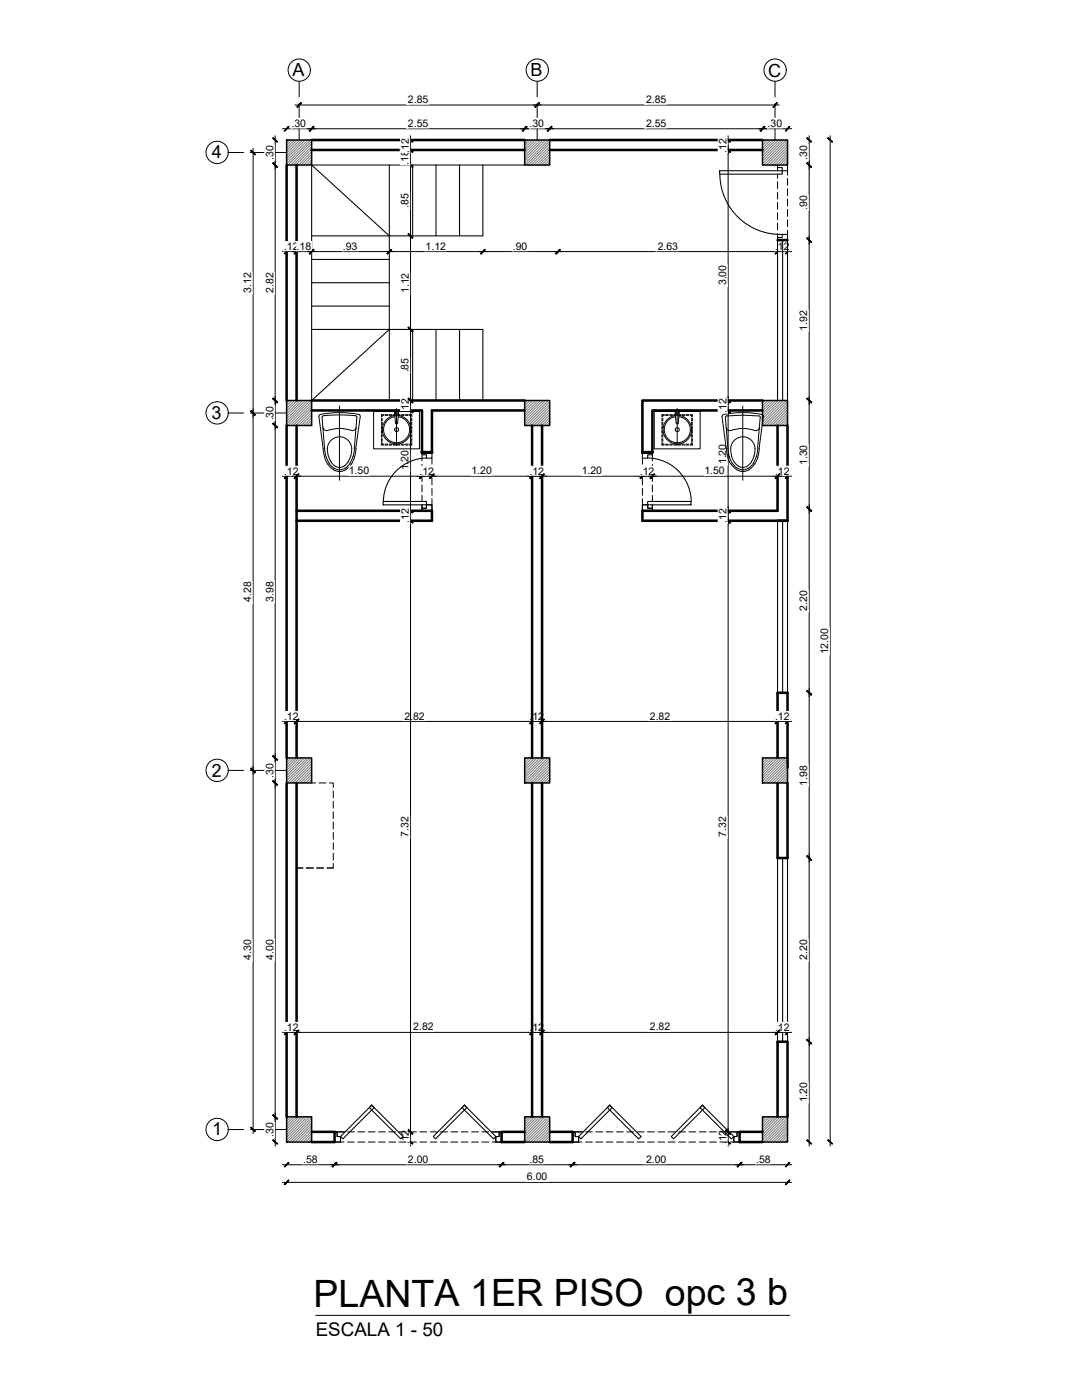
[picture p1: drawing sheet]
<svg xmlns="http://www.w3.org/2000/svg" width="216mm" height="279mm" viewBox="0 0 216 279" stroke-linecap="round" stroke-linejoin="round" font-family="sans-serif">
<!-- layer: COLUMNAS -->
<g fill="none" stroke="#767676" stroke-width=".2">
<path d="M57.2 27.9h.1M57.7 27.9l-.5 .6M58.3 27.9l-1.1 1.1M58.8 27.9l-1.6 1.6M59.3 27.9l-2.1 2.2M59.9 27.9l-2.7 2.7M60.4 27.9l-3.2 3.2M60.9 27.9l-3.7 3.7M61.4 27.9l-4.2 4.2M61.9 27.9l-4.7 4.8M62.2 28.2l-4.8 4.7M62.2 28.7l-4.2 4.2"/>
<path d="M62.2 29.3l-3.7 3.6M62.2 29.8l-3.2 3.1M62.2 30.3l-2.6 2.6M62.2 30.8l-2.1 2.1M62.2 31.3l-1.6 1.6M62.2 31.9l-1.1 1M62.2 32.4l-.6 .5M62.2 32.9h.1M105.2 27.9l-.5 .6M105.7 27.9l-1 1.1M106.3 27.9l-1.6 1.6M106.8 27.9l-2.1 2.2"/>
<path d="M107.3 27.9l-2.6 2.7M107.9 27.9l-3.2 3.2M108.4 27.9l-3.7 3.7M108.9 27.9l-4.2 4.2M109.4 27.9l-4.7 4.8M109.7 28.2l-4.8 4.7M109.7 28.7l-4.2 4.2M109.7 29.3l-3.7 3.6M109.7 29.8l-3.2 3.1M109.7 30.3l-2.6 2.6M109.7 30.8l-2.1 2.1M109.7 31.3l-1.6 1.6"/>
<path d="M109.7 31.9l-1.1 1M109.7 32.4l-.6 .5M109.7 32.9h-.1M152.1 27.9h.1M152.7 27.9l-.6 .6M153.2 27.9l-1.1 1.1M153.8 27.9l-1.7 1.6M154.3 27.9l-2.2 2.2M154.8 27.9l-2.7 2.7M155.3 27.9l-3.2 3.2M155.9 27.9l-3.8 3.7M156.4 27.9l-4.3 4.2"/>
<path d="M156.9 27.9l-4.8 4.8M157.1 28.2l-4.7 4.7M157.1 28.7l-4.1 4.2M157.1 29.3l-3.6 3.6M157.1 29.8l-3.1 3.1M157.1 30.3l-2.6 2.6M157.1 30.8l-2 2.1M157.1 31.3l-1.5 1.6M157.1 31.9l-1 1M157.1 32.4l-.5 .5M157.1 32.9h.1M57.2 79.9v.1"/>
<path d="M57.7 79.9l-.5 .6M58.3 79.9l-1.1 1.1M58.8 79.9l-1.6 1.6M59.3 79.9l-2.1 2.1M59.9 79.9l-2.7 2.7M60.4 79.9l-3.2 3.2M60.9 79.9l-3.7 3.7M61.4 79.9l-4.2 4.3M61.9 79.9l-4.7 4.8M104.7 79.9v.1M105.2 79.9l-.5 .6M105.7 79.9l-1 1.1"/>
<path d="M106.3 79.9l-1.6 1.6M106.8 79.9l-2.1 2.1M107.3 79.9l-2.6 2.7M107.9 79.9l-3.2 3.2M108.4 79.9l-3.7 3.7M108.9 79.9l-4.2 4.3M109.4 79.9l-4.7 4.8M152.2 79.9l-.1 .1M152.7 79.9l-.6 .6M153.2 79.9l-1.1 1.1M153.8 79.9l-1.7 1.6M154.3 79.9l-2.2 2.1"/>
<path d="M154.8 79.9l-2.7 2.7M155.3 79.9l-3.2 3.2M155.9 79.9l-3.8 3.7M156.4 79.9l-4.3 4.3M156.9 79.9l-4.8 4.8M62.2 80.2l-4.8 4.7M62.2 80.7l-4.2 4.2M62.2 81.2l-3.7 3.7M62.2 81.7l-3.2 3.2M62.2 82.3l-2.6 2.6M62.2 82.8l-2.1 2.1M62.2 83.4l-1.6 1.5"/>
<path d="M62.2 83.9l-1.1 1M62.2 84.4l-.6 .5M109.6 84.9h.1M109.7 80.2l-4.8 4.7M109.7 80.7l-4.2 4.2M109.7 81.2l-3.7 3.7M109.7 81.7l-3.2 3.2M109.7 82.3l-2.6 2.6M109.7 82.8l-2.1 2.1M109.7 83.4l-1.6 1.5M109.7 83.9l-1.1 1M109.7 84.4l-.6 .5"/>
<path d="M157.1 80.2l-4.7 4.7M157.1 80.7l-4.1 4.2M157.1 81.2l-3.6 3.7M157.1 81.7l-3.1 3.2M157.1 82.3l-2.6 2.6M157.1 82.8l-2 2.1M157.1 83.4l-1.5 1.5M157.1 83.9l-1 1M157.1 84.4l-.5 .5M57.6 151.3l-.4 .4M58.1 151.3l-.9 .9M58.7 151.3l-1.5 1.4"/>
<path d="M59.2 151.3l-2 1.9M59.7 151.3l-2.5 2.5M60.2 151.3l-3 3M60.7 151.3l-3.5 3.5M61.3 151.3l-4.1 4M61.8 151.3l-4.6 4.6M62.2 151.4l-4.9 4.9M62.2 151.9l-4.3 4.4M62.2 152.4l-3.8 3.9M62.2 153l-3.3 3.3M62.2 153.5l-2.8 2.8M62.2 154l-2.3 2.3"/>
<path d="M62.2 154.5l-1.7 1.8M62.2 155.1l-1.2 1.2M62.2 155.6l-.7 .7M62.2 156.1l-.1 .2M105.1 151.3l-.4 .4M105.6 151.3l-.9 .9M106.1 151.3l-1.4 1.4M106.7 151.3l-2 1.9M107.2 151.3l-2.5 2.5M107.7 151.3l-3 3M108.2 151.3l-3.5 3.5M108.8 151.3l-4.1 4"/>
<path d="M109.3 151.3l-4.6 4.6M109.7 151.4l-4.9 4.9M109.7 151.9l-4.4 4.4M109.7 152.4l-3.8 3.9M109.7 153l-3.3 3.3M109.7 153.5l-2.8 2.8M109.7 154l-2.3 2.3M109.7 154.5l-1.8 1.8M109.7 155.1l-1.2 1.2M109.7 155.6l-.7 .7M109.7 156.1l-.2 .2M152.6 151.3l-.5 .4"/>
<path d="M153.1 151.3l-1 .9M153.6 151.3l-1.5 1.4M154.2 151.3l-2.1 1.9M154.7 151.3l-2.6 2.5M155.2 151.3l-3.1 3M155.7 151.3l-3.6 3.5M156.3 151.3l-4.2 4M156.8 151.3l-4.7 4.6M157.1 151.4l-4.8 4.9M157.1 151.9l-4.3 4.4M157.1 152.4l-3.8 3.9M157.1 153l-3.2 3.3"/>
<path d="M157.1 153.5l-2.7 2.8M157.1 154l-2.2 2.3M157.1 154.5l-1.7 1.8M157.1 155.1l-1.1 1.2M157.1 155.6l-.6 .7M157.1 156.1l-.1 .2M57.6 222.9l-.4 .5M58.1 222.9l-.9 1M58.7 222.9l-1.5 1.5M59.2 222.9l-2 2M59.7 222.9l-2.5 2.5M60.2 222.9l-3 3"/>
<path d="M60.7 222.9l-3.5 3.6M61.3 222.9l-4.1 4.1M61.8 222.9l-4.6 4.6M62.2 223.1l-4.9 4.8M62.2 223.6l-4.3 4.3M62.2 224.1l-3.8 3.8M62.2 224.6l-3.3 3.3M62.2 225.1l-2.8 2.8M62.2 225.7l-2.3 2.2M62.2 226.2l-1.7 1.7M62.2 226.7l-1.2 1.2M62.2 227.2l-.7 .7"/>
<path d="M62.2 227.8l-.1 .1M105.1 222.9l-.4 .5M105.6 222.9l-.9 1M106.1 222.9l-1.4 1.5M106.7 222.9l-2 2M107.2 222.9l-2.5 2.5M107.7 222.9l-3 3M108.2 222.9l-3.5 3.6M108.8 222.9l-4.1 4.1M109.3 222.9l-4.6 4.6M109.7 223.1l-4.9 4.8M109.7 223.6l-4.4 4.3"/>
<path d="M109.7 224.1l-3.8 3.8M109.7 224.6l-3.3 3.3M109.7 225.1l-2.8 2.8M109.7 225.7l-2.3 2.2M109.7 226.2l-1.8 1.7M109.7 226.7l-1.2 1.2M109.7 227.2l-.7 .7M109.7 227.8l-.2 .1M152.6 222.9l-.5 .5M153.1 222.9l-1 1M153.6 222.9l-1.5 1.5M154.2 222.9l-2.1 2"/>
<path d="M154.7 222.9l-2.6 2.5M155.2 222.9l-3.1 3M155.7 222.9l-3.6 3.6M156.3 222.9l-4.2 4.1M156.8 222.9l-4.7 4.6M157.1 223.1l-4.8 4.8M157.1 223.6l-4.3 4.3M157.1 224.1l-3.8 3.8M157.1 224.6l-3.2 3.3M157.1 225.1l-2.7 2.8M157.1 225.7l-2.2 2.2M157.1 226.2l-1.7 1.7"/>
<path d="M157.1 226.7l-1.1 1.2M157.1 227.2l-.6 .7M157.1 227.8l-.1 .1"/>
</g>
<path d="M57.2 27.9h5v5h-5zM104.7 27.9h5v5h-5zM152.1 27.9h5v5h-5zM57.2 79.9h5v5h-5zM104.7 79.9h5v5h-5zM152.1 79.9h5v5h-5zM57.2 151.3h5v5h-5zM104.7 151.3h5v5h-5zM152.1 151.3h5v5h-5zM57.2 222.9h5v5h-5zM104.7 222.9h5v5h-5zM152.1 222.9h5v5h-5z" fill="none" stroke="#000" stroke-width=".3"/>
<!-- layer: 05 -->
<g fill="none" stroke="#000" stroke-width=".51">
<path d="M57.2 32.9v47M59.2 32.9v47M62.2 27.9h42.5M62.2 29.9h42.5M109.7 27.9h42.4M109.7 29.9h42.4M155.2 47.9h1.9M62.2 79.9h42.5M152.1 79.9h-23.9v10.4M57.2 84.9v66.4M59.2 84.9v66.4M62.2 81.9h22v8.4"/>
<path d="M84.2 90.3h2M104.7 81.9h-18.5v8.4M106.2 84.9v66.4M108.2 84.9v66.4M128.2 90.3h2M152.1 81.9h-21.9v8.4M155.2 84.9v17h-27v2h28.9v-19M59.2 101.9h27v2h-27M57.2 156.4v66.5M59.2 156.3v66.6M106.2 156.3v66.6M108.2 156.3v66.6"/>
<path d="M155.2 151.3v-13h1.9v14.9M155.2 156.3v14.9h1.9v-14.9M62.2 225.9h4.6v2h-4.6M104.7 225.9h-4.6v2h4.6M109.7 225.9h4.6v2h-4.6M152.1 225.9h-4.5v2h4.5M155.2 222.9v-15h1.9v15"/>
</g>
<!-- layer: 03 -->
<g fill="none" stroke="#000" stroke-width=".2">
<path d="M74.5 82.1h9.2v7.5h-9.2zM130.6 82.1h9.1v7.5h-9.1zM63 262.5h94.6"/>
<circle cx="59.7" cy="14" r="2.22"/>
<circle cx="107.2" cy="14" r="2.22"/>
<circle cx="154.7" cy="14" r="2.22"/>
<circle cx="43.3" cy="30.4" r="2.22"/>
<circle cx="43.3" cy="82.4" r="2.22"/>
<circle cx="43.3" cy="153.7" r="2.22"/>
<circle cx="43.3" cy="225.4" r="2.22"/>
</g>
<!-- layer: 6 -->
<g fill="none" stroke="#000" stroke-width=".2">
<path d="M59.7 16.3v3M107.2 16.3v3M154.6 16.3v3M45.5 30.4h3.1M50 30.4h2.7M54.1 30.4h3.1M59.7 20.7v2.8M59.7 24.8v3.1M107.2 20.7v2.8M107.2 24.8v3.1M154.6 20.7v2.8M154.6 24.8v3.1"/>
<path d="M45.5 82.4h3.1M50 82.4h2.7M54.1 82.4h3.1M63.6 83.1l.9 6.4M63.6 83.1l.1-.3a17.9 17.9 0 0 1 8.1 0l.1 .3M64.3 83.4l.5 6.1M64.4 85.3l.4 .5 .5 .1M64.5 89.5a6.7 6.7 0 0 0 .9 3.1M64.8 89.5l.3 1.6M65.1 91.1l.6 1.4M65.3 85.9a7.1 7.1 0 0 1 4.9 0M65.3 89.5l.2 1.5"/>
<path d="M65.4 92.6l1.1 1.1M65.5 91a2.73 2.73 0 0 0 2.3 2.3M65.6 92.4a2.59 2.59 0 0 0 2.2 1.4M66.5 93.7a2.29 2.29 0 0 0 2.5 0M67.7 87.2a2.48 2.48 0 0 1 2.5 2.3M67.7 81v14.8M67.8 87.2a2.48 2.48 0 0 0-2.5 2.3M69.5 92.2l-.9 .9-.9 .2M70 91l-.6 1.2M70.1 92.6l-1.1 1.1M70.2 89.5l-.2 1.5M70.7 89.5a4.5 4.5 0 0 1-2.4 4.2l-.6 .1"/>
<path d="M71 83l-4.8-.2-1.6 .2-.3 .3M71 83l.2 .3M71 89.5a6.6 6.6 0 0 1-.9 3.1M71.1 85.3l-.3 .5-.6 .1M71.2 83.4l-.5 6.1M71.9 83.1l-.9 6.4M76.1 83.5v.5M76.1 84.3v.5M76.1 85.1v.5M76.1 85.9v.5M76.1 86.7v.5M76.1 87.5v.6"/>
<path d="M76.1 88.3v.5h.5M76.2 83.5v.5M76.2 84.3v.5M76.2 85.1v.5M76.2 85.9v.5M76.2 86.7v.5M76.2 87.5v.6M76.2 88.3v.3h.4M76.6 82.9h-.4v.3M76.6 82.8h-.5v.4M76.8 82.9h.6M76.8 88.6h.6"/>
<path d="M76.8 82.8h.6M76.8 88.8h.6M77.6 82.9h.6M77.6 88.6h.6M77.6 82.8h.6M77.6 88.8h.6M78.4 82.9h.6M78.4 88.6h.6M78.4 82.8h.6M78.4 88.8h.6M79 84.4l.1 .2 .2-.1 .2-2.1a.4 .4 0 0 0-.4-.4 .4 .4 0 0 0-.4 .4l.2 2.1M79.1 81.5v7.4"/>
<path d="M79.3 82.9h.5M79.3 88.6h.5M79.3 82.8h.5M79.3 88.8h.5M79.5 83.2a2.6 2.6 0 0 1 1.8 3.9 2.6 2.6 0 0 1-4.4 0 2.6 2.6 0 0 1 1.9-3.9M79.5 82.9a2.86 2.86 0 0 1 2.1 4.4 2.86 2.86 0 0 1-4.9 0 2.86 2.86 0 0 1 2.1-4.4M80.1 82.9h.5M80.1 88.6h.5M80.1 82.8h.5M80.1 88.8h.5M80.9 82.9h.5M80.9 88.6h.5"/>
<path d="M80.9 82.8h.5M80.9 88.8h.5M81.7 82.9h.3v.3M81.7 82.8h.5v.4M82 83.5v.5M82 84.3v.5M82 85.1v.5M82 85.9v.5M82 86.7v.5M82 87.5v.6M82 88.3v.3h-.3M82.2 83.5v.5"/>
<path d="M82.2 84.3v.5M82.2 85.1v.5M82.2 85.9v.5M82.2 86.7v.5M82.2 87.5v.6M82.2 88.3v.5h-.5M132.1 88.3v.5h.4M132.1 83.5v.5M132.1 84.3v.5M132.1 85.1v.5M132.1 85.9v.5M132.1 86.7v.5"/>
<path d="M132.1 87.5v.6M132.2 88.3v.3h.3M132.2 83.5v.5M132.2 84.3v.5M132.2 85.1v.5M132.2 85.9v.5M132.2 86.7v.5M132.2 87.5v.6M132.5 82.9h-.3v.3M132.5 82.8h-.4v.4M132.8 82.9h.5M132.8 88.6h.5"/>
<path d="M132.8 82.8h.5M132.8 88.8h.5M133.6 82.9h.6M133.6 88.6h.6M133.6 82.8h.6M133.6 88.8h.6M134.5 82.9h.5M134.5 88.6h.5M134.5 82.8h.5M134.5 88.8h.5M134.7 82.4l.3 2 .1 .2 .2-.2 .2-2M135.1 81.5v7.4"/>
<path d="M135.3 82.9h.5M135.3 88.6h.5M135.3 82.8h.5M135.3 88.8h.5M135.5 83.2a2.6 2.6 0 0 1 1.8 3.9 2.6 2.6 0 0 1-4.3 0 2.6 2.6 0 0 1 1.8-3.9M135.5 82.9a2.86 2.86 0 0 1 2.1 4.4 2.86 2.86 0 0 1-4.9 0 2.86 2.86 0 0 1 2.1-4.4M135.6 82.4a.4 .4 0 0 0-.5-.4 .4 .4 0 0 0-.4 .4M136.1 82.9h.5M136.1 88.6h.5M136.1 82.8h.5M136.1 88.8h.5M136.9 82.9h.5"/>
<path d="M136.9 88.6h.5M136.9 82.8h.5M136.9 88.8h.5M137.7 82.9h.3v.3M137.7 82.8h.4v.4M138 88.3v.3h-.3M138 83.5v.5M138 84.3v.5M138 85.1v.5M138 85.9v.5M138 86.7v.5M138 87.5v.6"/>
<path d="M138.1 88.3v.5h-.4M138.1 83.5v.5M138.1 84.3v.5M138.1 85.1v.5M138.1 85.9v.5M138.1 86.7v.5M138.1 87.5v.6M144.1 83.1l.8 6.4M144.1 83.1l.1-.3a17.9 17.9 0 0 1 8 0l.2 .3M144.7 83.4l.6 6.1a4.8 4.8 0 0 0 1.8 3.9M144.9 85.3l.3 .5 .6 .1M145 89.5l.2 1.7"/>
<path d="M145 83l3.2-.2 3.2 .2M145 83l-.3 .3M145.2 91.2l.6 1.4M145.8 85.9a7.1 7.1 0 0 1 4.9 0M145.8 89.5l.2 1.5M145.9 92.6l1.1 1.1M146 91a2.85 2.85 0 0 0 2.3 2.3M147 93.7l1.2 .4M147.1 93.4l1.2 .4M148.2 87.2a2.48 2.48 0 0 1 2.5 2.3M148.2 81v14.8M148.3 87.2a2.48 2.48 0 0 0-2.5 2.3"/>
<path d="M149.5 93.7l-1.3 .4M149.9 92.2l-.8 .9-.9 .2M150.3 92.4a2.59 2.59 0 0 1-2.1 1.4M150.4 91l-.5 1.2M150.6 92.6l-1.1 1.1M150.7 89.5l-.2 1.5M151.2 89.5a5.8 5.8 0 0 1-.9 3M151.4 83l.3 .3M151.5 89.5a6.6 6.6 0 0 1-.9 3.1M151.5 85.3l-.3 .5-.5 .1M151.7 83.4l-.5 6.1M152.3 83.1l-.8 6.4"/>
<path d="M45.5 153.8h3.1M50 153.8h2.7M54.1 153.8h3.1M45.5 225.4h3.1M50 225.4h2.7M54.1 225.4h3.1"/>
<circle cx="79.1" cy="82.4" r=".28"/>
<circle cx="79.1" cy="85.7" r=".4"/>
<circle cx="135.1" cy="82.4" r=".28"/>
<circle cx="135.1" cy="85.7" r=".4"/>
</g>
<!-- layer: COTAS -->
<g fill="none" stroke="#000" stroke-width=".2">
<path d="M50.5 29.6v196.6M54.9 27.1v201.6M56.3 25.7h101.7M58.8 21h96.7M81.9 29.1v4.6M81.9 27.1v3.7M81.9 32.1v48.7M145.3 27.1v3.7M145.3 29.1v51.7M161.5 27.1v201.6M165.7 27.1v201.6M56.3 50.2h3.7"/>
<path d="M58.3 50.2h4.7M61.3 50.2h94.7M154.3 50.2h3.7M81.9 79.1v3.7M145.3 79.1v3.7M56.3 95h3.7M58.3 95h26.7M81.9 81.1v21.6M83.4 95h3.6M85.3 95h21.7M105.3 95h3.7M107.4 95h21.6"/>
<path d="M127.3 95h3.7M129.3 95h26.7M145.3 81.1v21.6M154.3 95h3.7M81.9 101.1v3.6M81.9 103.1v123.6M145.3 101.1v3.6M145.3 103.1v123.6M56.3 144h3.7M58.3 144h48.7M105.3 144h3.7M107.4 144h48.6"/>
<path d="M154.3 144h3.7M56.3 206h3.7M58.3 206h48.7M105.3 206h3.7M107.4 206h48.6M154.3 206h3.7M56.3 232.5h101.7M56.3 236h101.7M81.9 225.1v3.6M145.3 225.1v3.6"/>
</g>
<!-- layer: 0 -->
<g fill="#000" stroke="#000" stroke-width=".2">
<path d="M50 30.1l.8 .8 .1-.1zM50 30.1l.1-.1 .8 .8z"/>
<path d="M54.4 32.6l1 .7-.9-.8zM54.4 32.6l1 .7-.1 .1z"/>
<path d="M54.4 32.6l.9 .8 .1-.1zM54.4 32.6l.1-.1 .9 .8z"/>
<path d="M54.4 27.6l.9 .8 .1-.1zM54.5 27.5l.9 .8-1-.7z"/>
<path d="M57.6 25.2l-.8 1 .9-.9zM57.6 25.2l-.8 1-.1-.1z"/>
<path d="M60.1 20.5l-.8 .9 .9-.8zM59.2 21.3l.9-.8-.8 .9z"/>
<path d="M62.6 25.2l-.9 .9 .1 .1zM62.6 25.2l.1 .1-.9 .9z"/>
<path d="M62.6 25.2l-.8 1 .9-.9zM62.6 25.2l-.8 1-.1-.1z"/>
<path d="M81.5 29.5h-.1l1 .8zM81.4 29.5l1 .8-.1 .1z"/>
<path d="M81.5 27.5l-.1 .1 1 .7zM81.4 27.6l1 .7-.1 .1z"/>
<path d="M81.4 32.6l.9 .8 .1-.1zM81.4 32.6l.1-.1 .9 .8z"/>
<path d="M81.4 32.6l.9 .8 .1-.1zM81.4 32.6l.1-.1 .9 .8z"/>
<path d="M81.4 29.5l.9 .9 .1-.1zM81.5 29.5l.9 .8-1-.8z"/>
<path d="M105 25.2l-.8 .9 .1 .1zM105 25.2l.2 .1-.9 .9z"/>
<path d="M105 25.2l-.7 1 .9-.9zM105 25.2l-.7 1-.1-.1z"/>
<path d="M107.5 20.5l-.8 .8 .1 .1zM107.5 20.5l.2 .1-.9 .8z"/>
<path d="M107.5 20.5l-.7 .9 .9-.8zM107.5 20.5l-.7 .9-.1-.1z"/>
<path d="M110.1 25.2l-.9 .9 .1 .1zM110.1 25.2l.1 .1-.9 .9z"/>
<path d="M110.1 25.2l-.8 1 .9-.9zM110.1 25.2l-.8 1-.1-.1z"/>
<path d="M144.9 27.5l-.1 .1 1 .7zM144.8 27.6l1 .7-.2 .1z"/>
<path d="M144.8 29.5l.8 .9 .2-.1zM144.8 29.5h.1l.9 .8z"/>
<path d="M144.8 29.5l.8 .9 .2-.1zM144.8 29.5h.1l.9 .8z"/>
<path d="M151.7 26.1l.1 .1 .7-1zM152.5 25.2l.1 .1-.8 .9z"/>
<path d="M152.5 25.2l-.7 1 .8-.9zM152.5 25.2l-.7 1-.1-.1z"/>
<path d="M155 20.5l-.8 .8 .1 .1zM155 20.5l.1 .1-.8 .8z"/>
<path d="M157.5 25.2l-.8 .9 .1 .1zM157.5 25.2l.1 .1-.8 .9z"/>
<path d="M161.1 32.5l-.1 .1 .9 .7zM161 32.6l.9 .7-.1 .1z"/>
<path d="M161 32.6l.8 .8 .1-.1zM161 32.6l.1-.1 .8 .8z"/>
<path d="M161 27.6l.8 .8 .1-.1zM161.1 27.5l.8 .8-.9-.7z"/>
<path d="M165.2 27.6l.8 .8 .1-.1zM165.2 27.6l.1-.1 .8 .8z"/>
<path d="M56.7 50.6l.1 .1 .8-.9zM57.6 49.8l.1 .1-.9 .8z"/>
<path d="M58.7 50.6l.1 .1 .8-.9zM59.6 49.8v.1l-.8 .8z"/>
<path d="M59.6 49.8l-.8 .9 .8-.8zM58.7 50.6l.9-.8-.8 .9z"/>
<path d="M62.6 49.8l-.8 .9 .9-.8zM61.7 50.6l.9-.8-.8 .9z"/>
<path d="M62.6 49.8l-.8 .9 .9-.8zM61.7 50.6l.9-.8-.8 .9z"/>
<path d="M77.2 50.6l.1 .1 .8-.9zM78.1 49.8v.1l-.8 .8z"/>
<path d="M78.1 49.8l-.8 .9 .8-.8zM77.2 50.6l.9-.8-.8 .9z"/>
<path d="M81.5 46.6l-.1 .1 1 .8zM81.4 46.7l1 .8h-.1z"/>
<path d="M81.4 46.7l.9 .8h.1zM81.5 46.6l.9 .9-1-.8z"/>
<path d="M95.9 50.6l.1 .1 .7-.9zM96.7 49.8l.1 .1-.8 .8z"/>
<path d="M96.7 49.8l-.7 .9 .8-.8zM95.9 50.6l.8-.8-.7 .9z"/>
<path d="M110.9 50.6l.1 .1 .7-.9zM111.7 49.8l.1 .1-.8 .8z"/>
<path d="M111.7 49.8l-.7 .9 .8-.8zM110.8 50.6l.9-.8-.7 .9z"/>
<path d="M154.7 50.6l.1 .1 .7-.9zM155.5 49.8l.1 .1-.8 .8z"/>
<path d="M154.7 50.6l.1 .1 .7-.9zM155.5 49.8l.1 .1-.8 .8z"/>
<path d="M157.5 49.8l-.7 .9 .8-.8zM157.5 49.8l-.7 .9-.1-.1z"/>
<path d="M161.1 47.5h-.1l.9 .8zM161 47.5l.9 .8-.1 .1z"/>
<path d="M161 47.5l.8 .9 .1-.1zM161.1 47.5l.8 .8-.9-.8z"/>
<path d="M54.5 79.5h-.1l1 .8zM54.4 79.5l1 .8-.1 .1z"/>
<path d="M81.5 79.5h-.1l1 .8zM81.4 79.5l1 .8-.1 .1z"/>
<path d="M81.5 79.5h-.1l1 .8zM81.4 79.5l1 .8-.1 .1z"/>
<path d="M81.4 65.4l1 .7-.9-.8zM81.4 65.4l1 .7-.1 .1z"/>
<path d="M81.4 65.4l.9 .8 .1-.1zM81.4 65.4l.1-.1 .9 .8z"/>
<path d="M144.8 79.5l1 .8-.9-.8zM144.8 79.5l1 .8-.2 .1z"/>
<path d="M144.8 79.5l1 .8-.9-.8zM144.8 79.5l1 .8-.2 .1z"/>
<path d="M161.1 79.5h-.1l.9 .8zM161 79.5l.9 .8-.1 .1z"/>
<path d="M50 82l.9 .8-.8-.8zM50 82l.9 .8-.1 .1z"/>
<path d="M50 82l.8 .9 .1-.1zM50 82h.1l.8 .8z"/>
<path d="M54.5 84.5h-.1l1 .8zM54.4 84.5l1 .8-.1 .1z"/>
<path d="M54.4 84.5l.9 .9 .1-.1zM54.4 84.5h.1l.9 .8z"/>
<path d="M54.4 79.5l.9 .9 .1-.1zM54.4 79.5h.1l.9 .8z"/>
<path d="M56.7 95.4l.1 .1 .8-.9zM57.6 94.6l.1 .1-.9 .8z"/>
<path d="M59.6 94.6l-.8 .9 .8-.8zM59.6 94.6l-.8 .9-.1-.1z"/>
<path d="M59.6 94.6l-.8 .9 .8-.8zM59.6 94.6l-.8 .9-.1-.1z"/>
<path d="M81.4 81.5l.9 .9 .1-.1zM81.5 81.4l.9 .9-1-.8z"/>
<path d="M81.4 81.5l.9 .9 .1-.1zM81.5 81.4l.9 .9-1-.8z"/>
<path d="M84.5 94.6l-.8 .8 .1 .1zM84.5 94.6l.1 .1-.8 .8z"/>
<path d="M84.5 94.6l-.8 .8 .1 .1zM84.5 94.6l.1 .1-.8 .8z"/>
<path d="M86.6 94.6l-.8 .9 .9-.8zM86.6 94.6l-.8 .9-.1-.1z"/>
<path d="M86.6 94.6l-.8 .9 .9-.8zM86.6 94.6l-.8 .9-.1-.1z"/>
<path d="M105.7 95.4l.1 .1 .8-.9zM106.6 94.6v.1l-.8 .8z"/>
<path d="M105.7 95.4l.1 .1 .8-.9zM106.6 94.6v.1l-.8 .8z"/>
<path d="M108.5 94.6l-.7 .9 .8-.8zM107.7 95.4l.8-.8-.7 .9z"/>
<path d="M108.5 94.6l-.7 .9 .8-.8zM107.7 95.4l.8-.8-.7 .9z"/>
<path d="M128.5 94.6l-.8 .8 .1 .1zM128.5 94.6l.1 .1-.8 .8z"/>
<path d="M128.5 94.6l-.8 .8 .1 .1zM128.5 94.6l.1 .1-.8 .8z"/>
<path d="M130.6 94.6l-.8 .9 .8-.8zM130.6 94.6l-.8 .9-.1-.1z"/>
<path d="M130.6 94.6l-.8 .9 .8-.8zM130.6 94.6l-.8 .9-.1-.1z"/>
<path d="M144.8 81.5l.8 .9 .2-.1zM144.8 81.5l.1-.1 .9 .9z"/>
<path d="M144.8 81.5l.8 .9 .2-.1zM144.8 81.5l.1-.1 .9 .9z"/>
<path d="M154.7 95.4l.1 .1 .7-.9zM155.5 94.6l.1 .1-.8 .8z"/>
<path d="M154.7 95.4l.1 .1 .7-.9zM155.5 94.6l.1 .1-.8 .8z"/>
<path d="M157.5 94.6l-.7 .9 .8-.8zM157.5 94.6l-.7 .9-.1-.1z"/>
<path d="M161 79.5l.8 .9 .1-.1zM161 79.5h.1l.8 .8z"/>
<path d="M81.5 101.5l-.1 .1 1 .7zM81.4 101.6l1 .7-.1 .1z"/>
<path d="M81.5 101.5l-.1 .1 1 .7zM81.4 101.6l1 .7-.1 .1z"/>
<path d="M81.4 103.5l.9 .9 .1-.1zM81.4 103.5h.1l.9 .8z"/>
<path d="M81.4 103.5l.9 .9 .1-.1zM81.4 103.5h.1l.9 .8z"/>
<path d="M144.9 101.5l-.1 .1 1 .7zM144.8 101.6l1 .7-.2 .1z"/>
<path d="M144.9 101.5l-.1 .1 1 .7zM144.8 101.6l1 .7-.2 .1z"/>
<path d="M144.8 103.5l.8 .9 .2-.1zM144.8 103.5h.1l.9 .8z"/>
<path d="M144.8 103.5l.8 .9 .2-.1zM144.8 103.5h.1l.9 .8z"/>
<path d="M161.1 101.1l-.1 .1 .9 .7zM161 101.2l.9 .7-.1 .2z"/>
<path d="M161 101.2l.8 .9 .1-.2zM161 101.2l.1-.1 .8 .8z"/>
<path d="M161.1 137.8l-.1 .1 .9 .7zM161 137.9l.9 .7-.1 .1z"/>
<path d="M161 137.9l.8 .8 .1-.1zM161.1 137.8l.8 .8-.9-.7z"/>
<path d="M50 153.4l.9 .7-.8-.8zM50 153.4l.9 .7-.1 .1z"/>
<path d="M50 153.4l.8 .8 .1-.1zM50 153.4l.1-.1 .8 .8z"/>
<path d="M54.4 155.9l1 .7-.9-.8zM54.4 155.9l1 .7-.1 .1z"/>
<path d="M54.5 150.8l-.1 .1 1 .7zM54.4 150.9l1 .7-.1 .1z"/>
<path d="M54.4 155.9l.9 .8 .1-.1zM54.4 155.9l.1-.1 .9 .8z"/>
<path d="M54.4 150.9l.9 .8 .1-.1zM54.4 150.9l.1-.1 .9 .8z"/>
<path d="M57.6 143.5l-.9 .9h.1zM57.6 143.5l.1 .1-.9 .8z"/>
<path d="M59.6 143.5l-.8 .9 .8-.8zM59.6 143.5l-.8 .9h-.1z"/>
<path d="M59.6 143.5l-.8 .9 .8-.8zM59.6 143.5l-.8 .9h-.1z"/>
<path d="M106.6 143.5l-.9 .9h.1zM106.6 143.5v.1l-.8 .8z"/>
<path d="M106.6 143.5l-.9 .9h.1zM106.6 143.5v.1l-.8 .8z"/>
<path d="M108.5 143.5l-.7 .9 .8-.8zM108.5 143.5l-.7 .9h-.1z"/>
<path d="M108.5 143.5l-.7 .9 .8-.8zM108.5 143.5l-.7 .9h-.1z"/>
<path d="M154.7 144.4h.1l.7-.9zM155.5 143.5l.1 .1-.8 .8z"/>
<path d="M154.7 144.4h.1l.7-.9zM155.5 143.5l.1 .1-.8 .8z"/>
<path d="M157.5 143.5l-.7 .9 .8-.8zM157.5 143.5l-.7 .9h-.1z"/>
<path d="M161.1 170.8l-.1 .1 .9 .7zM161 170.9l.9 .7-.1 .1z"/>
<path d="M161 170.9l.8 .8 .1-.1zM161 170.9l.1-.1 .8 .8z"/>
<path d="M56.7 206.4l.1 .1 .8-.9zM57.6 205.6l.1 .1-.9 .8z"/>
<path d="M59.6 205.6l-.8 .9 .8-.8zM59.6 205.6l-.8 .9-.1-.1z"/>
<path d="M59.6 205.6l-.8 .9 .8-.8zM59.6 205.6l-.8 .9-.1-.1z"/>
<path d="M105.7 206.4l.1 .1 .8-.9zM106.6 205.6v.1l-.8 .8z"/>
<path d="M105.7 206.4l.1 .1 .8-.9zM106.6 205.6v.1l-.8 .8z"/>
<path d="M108.5 205.6l-.7 .9 .8-.8zM108.5 205.6l-.7 .9-.1-.1z"/>
<path d="M108.5 205.6l-.7 .9 .8-.8zM108.5 205.6l-.7 .9-.1-.1z"/>
<path d="M154.7 206.4l.1 .1 .7-.9zM155.5 205.6l.1 .1-.8 .8z"/>
<path d="M154.7 206.4l.1 .1 .7-.9zM155.5 205.6l.1 .1-.8 .8z"/>
<path d="M157.5 205.6l-.7 .9 .8-.8zM157.5 205.6l-.7 .9-.1-.1z"/>
<path d="M161.1 207.4l-.1 .1 .9 .8zM161 207.5l.9 .8-.1 .1z"/>
<path d="M161 207.5l.8 .9 .1-.1zM161.1 207.4l.8 .9-.9-.8z"/>
<path d="M50.1 225h-.1l.9 .8zM50 225l.9 .8h-.1z"/>
<path d="M54.5 227.5h-.1l1 .8zM54.4 227.5l1 .8h-.1z"/>
<path d="M54.4 222.5l1 .8-.9-.8zM54.4 222.5l1 .8-.1 .1z"/>
<path d="M54.4 222.5l.9 .9 .1-.1zM54.4 222.5h.1l.9 .8z"/>
<path d="M57.6 232l-.8 .9 .9-.8zM56.7 232.8l.9-.8-.8 .9z"/>
<path d="M57.6 235.5l-.8 .9 .9-.8zM57.6 235.5l-.8 .9-.1-.1z"/>
<path d="M66.3 232.8l.1 .1 .7-.9zM67.1 232l.1 .1-.8 .8z"/>
<path d="M67.1 232l-.7 .9 .8-.8zM66.3 232.8l.8-.8-.7 .9z"/>
<path d="M81.5 225.4l-.1 .2 1 .7zM81.4 225.6l1 .7-.1 .1z"/>
<path d="M81.5 225.4l-.1 .2 1 .7zM81.4 225.6l1 .7-.1 .1z"/>
<path d="M81.4 227.5l.9 .8h.1zM81.5 227.5l.9 .8-1-.8z"/>
<path d="M99.7 232.8v.1l.8-.9zM100.5 232v.1l-.8 .8z"/>
<path d="M100.5 232l-.8 .9 .8-.8zM100.5 232l-.8 .9v-.1z"/>
<path d="M113.8 232.8l.1 .1 .7-.9zM114.6 232l.1 .1-.8 .8z"/>
<path d="M114.6 232l-.7 .9 .8-.8zM113.8 232.8l.8-.8-.7 .9z"/>
<path d="M144.9 225.4l-.1 .2 1 .7zM144.8 225.6l1 .7-.2 .1z"/>
<path d="M144.9 225.4l-.1 .2 1 .7zM144.8 225.6l1 .7-.2 .1z"/>
<path d="M144.8 227.5l.8 .8h.2zM144.8 227.5h.1l.9 .8z"/>
<path d="M147.1 232.8l.1 .1 .8-.9zM148 232v.1l-.8 .8z"/>
<path d="M148 232l-.8 .9 .8-.8zM147.1 232.8l.9-.8-.8 .9z"/>
<path d="M156.7 232.8l.1 .1 .7-.9zM157.5 232l.1 .1-.8 .8z"/>
<path d="M157.5 235.5l-.8 .8 .1 .1zM157.5 235.5l.1 .1-.8 .8z"/>
<path d="M161.1 227.5h-.1l.9 .8zM161 227.5l.9 .8h-.1z"/>
<path d="M165.3 227.5h-.1l.9 .8zM165.2 227.5l.9 .8h-.1z"/>
</g>
<!-- layer: COTAS -->
<g fill="#fff" stroke="#fff" stroke-width=".2">
<path d="M52.9 223.9v3h1.8zM52.9 223.9h1.8v3z"/>
<path d="M52.9 187.5v4.2h1.8zM52.9 187.5h1.8v4.2z"/>
<path d="M52.9 152.3v2.9h1.8zM52.9 152.3h1.8v2.9z"/>
<path d="M52.9 116v4.2h1.8zM52.9 116h1.8v4.2z"/>
<path d="M52.9 80.9v3h1.8zM52.9 80.9h1.8v3z"/>
<path d="M52.9 54.3v4.2h1.8zM52.9 54.3h1.8v4.2z"/>
<path d="M52.9 29v2.9h1.8zM52.9 29h1.8v2.9z"/>
<path d="M48.5 187.5v4.2h1.8zM48.5 187.5h1.8v4.2z"/>
<path d="M48.5 116v4.2h1.8zM48.5 116h1.8v4.2z"/>
<path d="M48.5 54.3v4.2h1.8zM48.5 54.3h1.8v4.2z"/>
<path d="M56.7 204v1.9l2.9-1.9zM56.7 205.9l2.9-1.9v1.9z"/>
<path d="M82.4 204v1.9l4.2-1.9zM82.4 205.9l4.2-1.9v1.9z"/>
<path d="M79.9 225.5v2.8h1.8zM79.9 225.5h1.8v2.8z"/>
<path d="M79.9 89.8v4h1.8zM79.9 89.8h1.8v4z"/>
<path d="M79.9 79.5v2.9h1.8zM79.9 79.5h1.8v2.9z"/>
<path d="M79.9 71.4v2.9h1.8zM79.9 71.4h1.8v2.9z"/>
<path d="M79.9 54.4v4.1h1.8zM79.9 54.4h1.8v4.1z"/>
<path d="M79.9 38.5v3h1.8zM79.9 38.5h1.8v3z"/>
<path d="M79.9 30v2.9h1.8zM79.9 30h1.8v2.9z"/>
<path d="M79.9 27.5v2.9h1.8zM79.9 27.5h1.8v2.9z"/>
<path d="M143.3 225.5v2.8h1.8zM143.3 225.5h1.8v2.8z"/>
<path d="M143.3 162.8v4.2h1.8zM143.3 162.8h1.8v4.2z"/>
<path d="M143.3 52.8v4.2h1.8zM143.3 52.8h1.8v4.2z"/>
<path d="M56.7 48.2v1.8l2.9-1.8zM56.7 50l2.9-1.8v1.8z"/>
<path d="M59.2 48.2v1.8l2.9-1.8zM59.2 50l2.9-1.8v1.8z"/>
<path d="M68.5 48.2v1.8l2.9-1.8zM68.5 50l2.9-1.8v1.8z"/>
<path d="M85 48.2v1.8l4-1.8zM85 50l4-1.8v1.8z"/>
<path d="M102.4 48.2v1.8l2.9-1.8zM102.4 50l2.9-1.8v1.8z"/>
<path d="M131.1 48.2v1.8l4.2-1.8zM131.1 50l4.2-1.8v1.8z"/>
<path d="M154.7 48.2v1.8l2.9-1.8zM154.7 50l2.9-1.8v1.8z"/>
<path d="M56.7 142v1.8l2.9-1.8zM56.7 143.8l2.9-1.8v1.8z"/>
<path d="M80.6 142v1.8l4.2-1.8zM80.6 143.8l4.2-1.8v1.8z"/>
<path d="M105.7 142v1.8l2.9-1.8zM105.7 143.8l2.9-1.8v1.8z"/>
<path d="M129.6 142v1.8l4.2-1.8zM129.6 143.8l4.2-1.8v1.8z"/>
<path d="M154.7 142v1.8l2.9-1.8zM154.7 143.8l2.9-1.8v1.8z"/>
<path d="M153.2 23.7v1.8l2.9-1.8zM153.2 25.5l2.9-1.8v1.8z"/>
<path d="M128.8 23.7v1.8l4.3-1.8zM128.8 25.5l4.3-1.8v1.8z"/>
<path d="M105.7 23.7v1.8l2.9-1.8zM105.7 25.5l2.9-1.8v1.8z"/>
<path d="M81.3 23.7v1.8l4.3-1.8zM81.3 25.5l4.3-1.8v1.8z"/>
<path d="M58.2 23.7v1.8l2.9-1.8zM58.2 25.5l2.9-1.8v1.8z"/>
<path d="M81.3 19v1.8l4.3-1.8zM81.3 20.8l4.3-1.8v1.8z"/>
<path d="M128.8 19v1.8l4.3-1.8zM128.8 20.8l4.3-1.8v1.8z"/>
<path d="M60.5 230.4v1.8l3-1.8zM60.5 232.2l3-1.8v1.8z"/>
<path d="M81.3 230.4v1.8l4.3-1.8zM81.3 232.2l4.3-1.8v1.8z"/>
<path d="M105.7 230.4v1.8l2.9-1.8zM105.7 232.2l2.9-1.8v1.8z"/>
<path d="M128.8 230.4v1.8l4.2-1.8zM128.8 232.2l4.2-1.8v1.8z"/>
<path d="M150.9 230.4v1.8l2.9-1.8zM150.9 232.2l2.9-1.8v1.8z"/>
<path d="M105.1 233.9v1.9l4.2-1.9zM105.1 235.8l4.2-1.9v1.9z"/>
<path d="M105.7 204v1.9l2.9-1.9zM105.7 205.9l2.9-1.9v1.9z"/>
<path d="M79.9 162.8v4.2h1.8zM79.9 162.8h1.8v4.2z"/>
<path d="M154.7 204v1.9l2.9-1.9zM154.7 205.9l2.9-1.9v1.9z"/>
<path d="M143.3 88.6v4h1.8zM143.3 88.6h1.8v4z"/>
<path d="M129.6 204v1.9l4.2-1.9zM129.6 205.9l4.2-1.9v1.9z"/>
<path d="M56.7 93v1.8l2.9-1.8zM56.7 94.8l2.9-1.8v1.8z"/>
<path d="M69.7 93v1.8l4-1.8zM69.7 94.8l4-1.8v1.8z"/>
<path d="M83.7 93v1.8l3-1.8zM83.7 94.8l3-1.8v1.8z"/>
<path d="M94.1 93v1.8l4.1-1.8zM94.1 94.8l4.1-1.8v1.8z"/>
<path d="M105.7 93v1.8l2.9-1.8zM105.7 94.8l2.9-1.8v1.8z"/>
<path d="M116.2 93v1.8l4-1.8zM116.2 94.8l4-1.8v1.8z"/>
<path d="M154.7 93v1.8l2.9-1.8zM154.7 94.8l2.9-1.8v1.8z"/>
<path d="M143.3 27.5v2.9h1.8zM143.3 27.5h1.8v2.9z"/>
<path d="M159.4 215.9v4h1.8zM159.4 215.9h1.8v4z"/>
<path d="M159.4 187.5v4.2h1.8zM159.4 187.5h1.8v4.2z"/>
<path d="M159.4 152.7v4.1h1.8zM159.4 152.7h1.8v4.1z"/>
<path d="M159.4 117.8v4.2h1.8zM159.4 117.8h1.8v4.2z"/>
<path d="M159.4 88.7v4.1h1.8zM159.4 88.7h1.8v4.1z"/>
<path d="M159.4 61.9v4.1h1.8zM159.4 61.9h1.8v4.1z"/>
<path d="M159.4 38.9v3h1.8zM159.4 38.9h1.8v3z"/>
<path d="M159.4 29v2.9h1.8zM159.4 29h1.8v2.9z"/>
<path d="M163.7 125.3v5.2h1.8zM163.7 125.3h1.8v5.2z"/>
<path d="M143.3 101.5v2.9h1.8zM143.3 101.5h1.8v2.9z"/>
<path d="M143.3 79.5v2.9h1.8zM143.3 79.5h1.8v2.9z"/>
<path d="M127.7 93v1.8l2.9-1.8zM127.7 94.8l2.9-1.8v1.8z"/>
<path d="M140.6 93v1.8l4.1-1.8zM140.6 94.8l4.1-1.8v1.8z"/>
<path d="M79.9 101.5v2.9h1.8zM79.9 101.5h1.8v2.9z"/>
</g>
<!-- layer: 02 -->
<g fill="none" stroke="#000" stroke-width=".21">
<path d="M62.2 32.9h42.5M62.2 32.9v47l15.5-14.2M62.2 32.9l15.5 14.2M77.7 32.9v47M82.3 32.9v14.2M87 32.9v14.2M91.7 32.9v14.2M96.4 32.9v14.2h-18.7M62.2 47.1h15.5M62.2 51.8h15.5M62.2 56.4h15.5M155.2 47.9v32"/>
<path d="M156.2 47.9v32M157.1 47.9v32M62.2 65.7h34.2v14.2M62.2 61.1h15.5M82.3 65.7v14.2M87 65.7v14.2M91.7 65.7v14.2M155.2 103.9v34.4M156.2 103.9v34.4M157.1 103.9v34.4M155.2 171.2v36.7M156.2 171.2v36.7"/>
<path d="M157.1 171.2v36.7"/>
</g>
<!-- layer: puertas -->
<g fill="none" stroke="#000" stroke-width=".2">
<path d="M155.2 33.4v.7M155.2 34.8v.8M155.2 36.3v1.3M155.2 38.4v1.3M157.1 34.1v.8M157.1 35.6v1.4M157.1 37.7v1.3M157.1 39.8v1.3M155.2 40.4v1.4M155.2 42.5v1.4M155.2 44.5v1.4M155.2 46.6v.8"/>
<path d="M157.1 41.8v1.4M157.1 43.9v1.4M157.1 45.9v.9M84.2 90.8v1.2M84.2 92.7v1.3M84.2 94.7v1.4M84.2 96.8v1.4M84.2 98.8v1.3M86.2 91.4v1.2M86.2 93.3v1.4M86.2 95.4v1.4M86.2 97.5v1.3"/>
<path d="M86.2 99.5v1.3M128.2 91.4v1.2M128.2 93.3v1.4M128.2 95.4v1.4M128.2 97.5v1.3M128.2 99.5v1.3M130.2 90.8v1.2M130.2 92.7v1.3M130.2 94.7v1.4M130.2 96.8v1.4M130.2 98.8v1.3M84.2 100.8v.6"/>
<path d="M130.2 100.8v.6M62.2 156.3h.8M63.7 156.3h1.3M65.7 156.3h.8v.9M66.5 157.9v1.4M66.5 159.9v1.4M59.2 173.2h1.3M61.1 173.2h1.4M63.2 173.2h1.4M66.5 172.3v.9h-1.2h1.2M66.5 162v1.4M66.5 164v1.4"/>
<path d="M66.5 166.1v1.4M66.5 168.2v1.3M66.5 170.3v1.3M67.3 225.9h1.5M67.9 227.9h.8M69.3 225.9h1.4M69.3 227.9h1.4M71.4 225.9h1.4M71.4 227.9h1.4M73.4 225.9h1.4M73.4 227.9h1.4M75.5 225.9h1.4"/>
<path d="M75.5 227.9h1.4M77.6 225.9h1.4M77.6 227.9h1.4M79.6 225.9h1.4M79.6 227.9h1.4M81.7 225.9h1.4M81.7 227.9h1.4M83.8 225.9h1.3M83.8 227.9h1.3M85.9 225.9h1.3M85.9 227.9h1.3M87.9 225.9h1.4"/>
<path d="M87.9 227.9h1.4M90 225.9h1.4M90 227.9h1.4M92 225.9h1.4M92 227.9h1.4M94.1 225.9h1.4M94.1 227.9h1.4M96.1 225.9h1.4M96.1 227.9h1.4M98 225.9h1.6M98.2 227.9h.7M114.8 225.9h1.5"/>
<path d="M115.4 227.9h.7M116.8 225.9h1.4M116.8 227.9h1.4M118.9 225.9h1.4M118.9 227.9h1.4M120.9 225.9h1.4M120.9 227.9h1.4M123 225.9h1.4M123 227.9h1.4M125.1 225.9h1.3M125.1 227.9h1.3M127.1 225.9h1.4"/>
<path d="M127.1 227.9h1.4M129.2 225.9h1.4M129.2 227.9h1.4M131.3 225.9h1.3M131.3 227.9h1.3M133.3 225.9h1.4M133.3 227.9h1.4M135.4 225.9h1.4M135.4 227.9h1.4M137.5 225.9h1.3M137.5 227.9h1.3M139.5 225.9h1.4"/>
<path d="M139.5 227.9h1.4M141.6 225.9h1.4M141.6 227.9h1.4M143.6 225.9h1.4M143.6 227.9h1.4M145.5 225.9h1.6M145.7 227.9h.7"/>
</g>
<g fill="none" stroke="#000" stroke-width=".21">
<path d="M143.6 34.1h12.5v.7h-12.5zM143.6 34.8a12.1 12.1 0 0 0 12.5 12M155.2 32.9v.5h.9v.7h1v-1.2M155.2 47.9v-.5h.9v-.6h1v1.1M84.2 90.3v.5h.9v.6h1.1v-1.1M85.1 91.4a8.8 8.8 0 0 0-8.6 8.7M128.2 90.3v1.1h1v-.6h1v-.5M129.3 91.4a8.8 8.8 0 0 1 8.6 8.7M76.5 100.1h8.6v.7h-8.6zM84.2 101.9v-.5h.9v-.6h1.1v1.1M128.2 101.9v-1.1h1v.6h1v.5M129.2 100.1h8.7v.7h-8.7z"/>
<path d="M66.8 225.9h.5v.9h.6v1.1h-1.1M74.2 220.6l.4 .5-6.2 6.2-.5-.5zM74.2 220.6l6.2 6.2-.4 .5-6.3-6.2zM92.7 220.6l6.2 6.2-.4 .5-6.3-6.2zM92.7 220.6l.4 .5-6.2 6.2-.5-.5zM100.1 225.9h-.5v.9h-.7v1.1h1.2M114.3 225.9h.5v.9h.6v1.1h-1.1M121.7 220.6l.4 .5-6.2 6.2-.5-.5zM121.7 220.6l6.2 6.2-.5 .5-6.2-6.2zM140.2 220.6l6.2 6.2-.5 .5-6.2-6.2zM140.2 220.6l.4 .5-6.2 6.2-.5-.5zM147.6 225.9h-.5v.9h-.7v1.1h1.2"/>
</g>
<text font-size="7.5" x="62.5" y="260.8">PLANTA 1ER PISO opc 3 b</text>
<text font-size="3.8" x="63" y="266.7">ESCALA 1 - 50</text>
<g font-size="3.6">
<text x="58.4" y="15.2">A</text>
<text x="105.8" y="15.2">B</text>
<text x="153.2" y="15.3">C</text>
<text x="42.2" y="31.6">4</text>
<text x="42.2" y="83.7">3</text>
<text x="42.2" y="155" transform="rotate(-1 42.2 155)">2</text>
<text x="42.3" y="226.6">1</text>
</g>
<g font-size="2.1">
<text x="81.4" y="20.6">2.85</text>
<text x="128.9" y="20.6">2.85</text>
<text x="58.2" y="25.4">.30</text>
<text x="81.4" y="25.4">2.55</text>
<text x="105.7" y="25.4">.30</text>
<text x="128.9" y="25.4">2.55</text>
<text x="153.2" y="25.4">.30</text>
<text x="54.6" y="31.9" transform="rotate(-90 54.6 31.9)">.30</text>
<text x="81.5" y="32.9" transform="rotate(-90 81.5 32.9)">.18.12</text>
<text x="144.9" y="30.4" transform="rotate(-90 144.9 30.4)">.12</text>
<text x="161.1" y="31.9" transform="rotate(-90 161.1 31.9)">.30</text>
<text x="81.5" y="41.5" transform="rotate(-90 81.5 41.5)">.85</text>
<text x="161.1" y="41.9" transform="rotate(-90 161.1 41.9)">.90</text>
<text x="56.7" y="49.9">.12.18</text>
<text x="68.4" y="49.9">.93</text>
<text x="84.9" y="49.9">1.12</text>
<text x="102.3" y="49.9">.90</text>
<text x="131.2" y="49.9">2.63</text>
<text x="154.6" y="49.9">.12</text>
<text x="50.1" y="58.5" transform="rotate(-90 50.1 58.5)">3.12</text>
<text x="54.6" y="58.4" transform="rotate(-90 54.6 58.4)">2.82</text>
<text x="81.6" y="58.5" transform="rotate(-90 81.6 58.5)">1.12</text>
<text x="144.9" y="56.9" transform="rotate(-90 144.9 56.9)">3.00</text>
<text x="161.1" y="66" transform="rotate(-90 161.1 66)">1.92</text>
<text x="81.5" y="74.3" transform="rotate(-90 81.5 74.3)">.85</text>
<text x="54.6" y="83.9" transform="rotate(-90 54.6 83.9)">.30</text>
<text x="81.6" y="82.4" transform="rotate(-90 81.6 82.4)">.12</text>
<text x="144.9" y="82.4" transform="rotate(-90 144.9 82.4)">.12</text>
<text x="56.7" y="94.7">.12</text>
<text x="69.6" y="94.7">1.50</text>
<text x="81.5" y="93.9" transform="rotate(-90 81.5 93.9)">1.20</text>
<text x="83.7" y="94.7">.12</text>
<text x="94.1" y="94.7">1.20</text>
<text x="105.7" y="94.7">.12</text>
<text x="116.1" y="94.7">1.20</text>
<text x="127.7" y="94.7">.12</text>
<text x="140.5" y="94.7">1.50</text>
<text x="144.9" y="92.7" transform="rotate(-90 144.9 92.7)">1.20</text>
<text x="154.6" y="94.7">.12</text>
<text x="161.1" y="92.8" transform="rotate(-90 161.1 92.8)">1.30</text>
<text x="81.6" y="104.4" transform="rotate(-90 81.6 104.4)">.12</text>
<text x="144.9" y="104.4" transform="rotate(-90 144.9 104.4)">.12</text>
<text x="50.1" y="120.1" transform="rotate(-90 50.1 120.1)">4.28</text>
<text x="54.6" y="120.1" transform="rotate(-90 54.6 120.1)">3.98</text>
<text x="161.1" y="121.9" transform="rotate(-90 161.1 121.9)">2.20</text>
<text x="165.3" y="130.6" transform="rotate(-90 165.3 130.6)">12.00</text>
<text x="56.7" y="143.6">.12</text>
<text x="80.7" y="143.6">2.82</text>
<text x="105.7" y="143.6">.12</text>
<text x="129.7" y="143.6">2.82</text>
<text x="154.6" y="143.6">.12</text>
<text x="54.6" y="155.2" transform="rotate(-90 54.6 155.2)">.30</text>
<text x="161.1" y="156.8" transform="rotate(-90 161.1 156.8)">1.98</text>
<text x="81.5" y="167" transform="rotate(-90 81.5 167)">7.32</text>
<text x="144.9" y="167" transform="rotate(-90 144.9 167)">7.32</text>
<text x="50.1" y="191.6" transform="rotate(-90 50.1 191.6)">4.30</text>
<text x="54.6" y="191.6" transform="rotate(-90 54.6 191.6)">4.00</text>
<text x="161.1" y="191.6" transform="rotate(-90 161.1 191.6)">2.20</text>
<text x="56.7" y="205.7">.12</text>
<text x="82.5" y="205.7">2.82</text>
<text x="105.7" y="205.7">.12</text>
<text x="129.7" y="205.7">2.82</text>
<text x="154.6" y="205.7">.12</text>
<text x="161.1" y="220" transform="rotate(-90 161.1 220)">1.20</text>
<text x="54.6" y="226.9" transform="rotate(-90 54.6 226.9)">.30</text>
<text x="60.5" y="232.1">.58</text>
<text x="81.4" y="232.1">2.00</text>
<text x="81.6" y="228.4" transform="rotate(-90 81.6 228.4)">.12</text>
<text x="105.7" y="232.1">.85</text>
<text x="128.9" y="232.1">2.00</text>
<text x="144.9" y="228.4" transform="rotate(-90 144.9 228.4)">.12</text>
<text x="150.9" y="232.1">.58</text>
<text x="105.2" y="235.6">6.00</text>
</g>
</svg>
